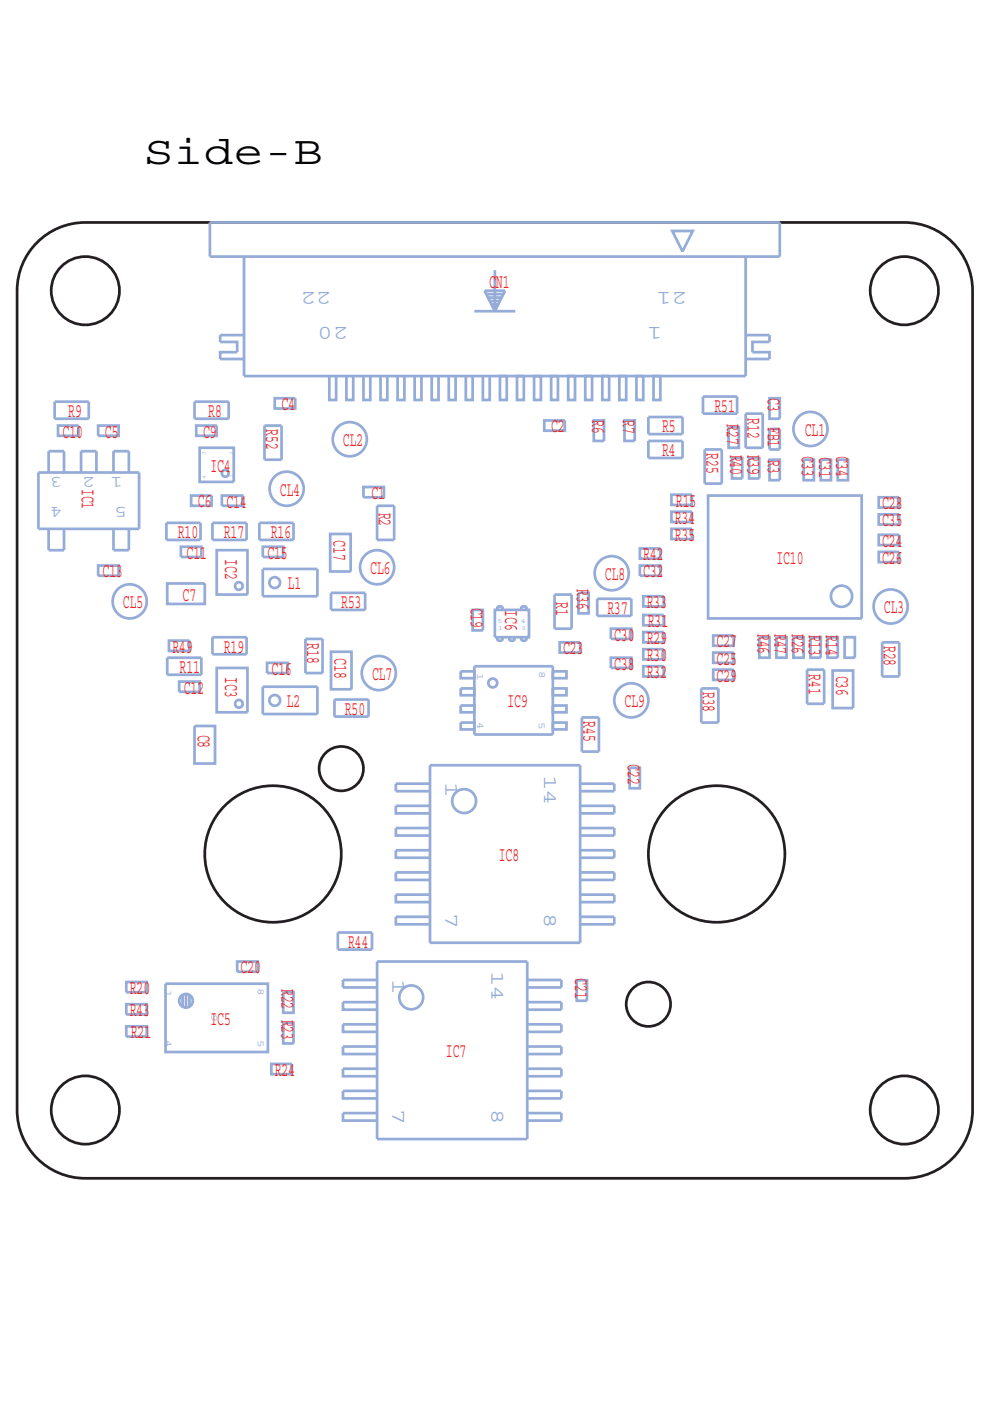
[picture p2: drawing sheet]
<svg xmlns="http://www.w3.org/2000/svg" width="210mm" height="297mm" viewBox="0 0 210 297" stroke-linecap="round" stroke-linejoin="round" font-family="sans-serif">
<g fill="none" stroke="#231f20" stroke-width=".58">
<path d="M7.9 51.4a14.4 14.4 0 0 1 10.2-4.2h173.7a14.5 14.5 0 0 1 14.5 14.4v173.7a14.5 14.5 0 0 1-14.5 14.5h-173.7a14.5 14.5 0 0 1-14.5-14.5v-173.7a14.4 14.4 0 0 1 4.3-10.2z"/>
<circle cx="18.1" cy="61.6" r="7.2"/>
<circle cx="191.8" cy="61.6" r="7.2"/>
<circle cx="72.4" cy="163" r="4.7"/>
<circle cx="57.9" cy="181.1" r="14.5"/>
<circle cx="152" cy="181.1" r="14.5"/>
<circle cx="137.5" cy="212.9" r="4.7"/>
<circle cx="18.1" cy="235.3" r="7.2"/>
<circle cx="191.8" cy="235.3" r="7.2"/>
</g>
<g fill="none" stroke="#95acd8" stroke-width=".58">
<path d="M44.5 47.2h120.9v7.2h-120.9zM51.8 54.4v25.3h106.4v-25.3M105 57.3v8.7M142.6 49h4.3l-2.1 4.3zM51.8 71h-5.1v1.5h3.6v2.2h-3.6v1.4h5.1M69.9 79.7v5.1h1.4v-5.1M73.5 79.7v5.1h1.4v-5.1M77.1 79.7v5.1h1.4v-5.1M80.7 79.7v5.1h1.5v-5.1M84.3 79.7v5.1h1.5v-5.1M87.9 79.7v5.1h1.5v-5.1M91.6 79.7v5.1h1.4v-5.1"/>
<path d="M95.2 79.7v5.1h1.4v-5.1M98.8 79.7v5.1h1.4v-5.1M100.6 66h8.7M102.4 79.7v5.1h1.5v-5.1M102.8 61.6h4.3l-2.1 4.4zM103.1 62.4h3.7M103.5 63.1h2.9M103.9 63.8h2.1M104.2 64.5h1.5M104.6 65.3h.7M106 79.7h1.5v5.1h-1.5zM109.7 79.7h1.4v5.1h-1.4z"/>
<path d="M113.3 79.7h1.4v5.1h-1.4zM116.9 79.7h1.4v5.1h-1.4zM120.5 79.7h1.5v5.1h-1.5zM124.1 79.7h1.5v5.1h-1.5zM127.8 79.7h1.4v5.1h-1.4zM131.4 79.7h1.4v5.1h-1.4zM135 79.7h1.4v5.1h-1.4zM138.6 79.7h1.5v5.1h-1.5zM158.2 71h5v1.5h-3.6v2.2h3.6v1.4h-5M11.6 85.2h7.2v3.6h-7.2zM12.3 90.2h4.4v2.2h-4.4zM20.8 90.2h4.4v2.2h-4.4z"/>
<path d="M41.3 85.2h7.2v3.6h-7.2zM41.6 90.2h4.4v2.2h-4.4zM42.3 94.9h7.3v7.3h-7.3zM56.1 90.2h3.6v7.3h-3.6zM58.3 84.4h4.3v2.2h-4.3zM115.4 89.1h4.4v2.2h-4.4zM125.9 89.1h2.2v4.4h-2.2zM132.5 89.1h2.1v4.4h-2.1zM137.5 93.5h7.3v3.6h-7.3zM137.5 88.4h7.3v3.6h-7.3zM149.1 84.1h7.2v3.6h-7.2zM149.5 95.3h3.6v7.2h-3.6z"/>
<path d="M154.5 90.6h2.2v4.3h-2.2zM155.3 97.1h2.1v4.3h-2.1zM158.2 87.7h3.6v7.2h-3.6zM158.9 97.1h2.1v4.3h-2.1zM163.2 91h2.2v4.3h-2.2zM163.2 84.4h2.2v4.4h-2.2zM163.2 97.5h2.2v4.3h-2.2zM170.5 97.5h2.1v4.3h-2.1zM174.1 97.5h2.1v4.3h-2.1zM177.7 97.5h2.2v4.3h-2.2zM8.1 100.2h21.4v11.9h-21.4zM10.3 112.1v4.5h3.3v-4.5"/>
<path d="M13.6 100.2v-4.5h-3.3v4.5M20.5 100.2v-4.5h-3.3v4.5M20.8 119.9h4.4v2.2h-4.4zM24.1 112.1v4.5h3.2v-4.5M27.3 100.2v-4.5h-3.2v4.5M35.3 110.9h7.2v3.6h-7.2zM38.4 115.9h4.3v2.2h-4.3zM40.5 105.1h4.4v2.1h-4.4zM45.1 110.9h7.2v3.6h-7.2zM46 116.6h6.5v9.5h-6.5zM47.1 105.1h4.3v2.1h-4.3zM55 110.9h7.3v3.6h-7.3z"/>
<path d="M55.7 115.9h4.4v2.2h-4.4zM70 113.2h4.4v8h-4.4zM77.1 103.3h4.3v2.1h-4.3zM80 107.2h3.6v7.3h-3.6zM135.7 119.9h4.4v2.2h-4.4zM135.7 116.3h4.4v2.2h-4.4zM142.4 104.9h4.4v2.2h-4.4zM142.4 108.5h4.4v2.2h-4.4zM142.4 112.1h4.4v2.2h-4.4zM150.2 105.1h32.6v26h-32.6zM186.4 113.4h4.3v2.2h-4.3zM186.4 117h4.3v2.2h-4.3z"/>
<path d="M186.4 105.4h4.3v2.2h-4.3zM186.4 109h4.3v2.2h-4.3zM35.5 123.7h7.9v4.3h-7.9zM35.5 139.4h7.2v3.7h-7.2zM35.8 135.8h4.4v2.2h-4.4zM45.1 135.1h7.2v3.6h-7.2zM55.7 120.6h11.6v5.8h-11.6zM64.8 135.5h3.6v7.2h-3.6zM70.2 125.7h7.2v3.6h-7.2zM70.2 138.2h4.4v7.9h-4.4zM100.2 129.3h2.2v4.4h-2.2zM105 129.3h7.2v5.8h-7.2z"/>
<path d="M105.5 135.1v.7h1.1v-.7M105.5 129.3v-.7h1.1v.7M108 135.1v.7h1.1v-.7M110.6 135.1v.7h1l.1-.7M110.6 129.3v-.7h1.1v.7M117.6 126.1h3.6v7.2h-3.6zM118.7 136.2h4.3v2.2h-4.3zM122.7 125.7h2.2v4.3h-2.2zM126.7 127h7.2v3.6h-7.2zM129.6 133.3h4.3v2.2h-4.3zM129.6 139.4h4.3v2.2h-4.3zM136.4 134h4.4v2.2h-4.4z"/>
<path d="M136.4 137.6h4.4v2.2h-4.4zM136.4 130.4h4.4v2.2h-4.4zM136.4 126.4h4.4v2.2h-4.4zM151.3 138.4h4.3v2.1h-4.3zM151.3 134.7h4.3v2.2h-4.3zM161 135.1h2.2v4.3h-2.2zM164.7 135.1h2.1v4.3h-2.1zM168.3 135.1h2.2v4.3h-2.2zM171.9 135.1h2.2v4.3h-2.2zM175.5 135.1h2.2v4.3h-2.2zM179.1 135.1h2.2v4.3h-2.2zM187.1 136.2h3.6v7.2h-3.6z"/>
<path d="M38 144.5h4.3v2.2h-4.3zM41.3 153.9h4.3v8h-4.3zM46 141.6h6.5v9.4h-6.5zM55.7 145.6h11.6v5.8h-11.6zM56.6 140.5h4.4v2.2h-4.4zM70.9 148.3h7.3v3.6h-7.3zM97.7 142.3h2.9v1.5h-2.9zM97.7 146h2.9v1.4h-2.9zM97.7 149.6h2.9v1.4h-2.9zM97.7 153.2h2.9v1.4h-2.9zM100.6 141.3h16.7v14.4h-16.7zM117.3 142.3h2.9v1.5h-2.9z"/>
<path d="M117.3 146h2.9v1.4h-2.9zM117.3 149.6h2.9v1.4h-2.9zM117.3 153.2h2.9v1.4h-2.9zM123.4 152.1h3.6v7.3h-3.6zM136.4 141.3h4.4v2.1h-4.4zM148.7 146h3.7v7.2h-3.7zM151.3 142h4.3v2.2h-4.3zM171.2 142h3.6v7.2h-3.6zM176.6 142.2h4.3v7.9h-4.3zM91.2 170.9h-7.2v1.6h7.2M91.2 175.6h-7.2v1.6h7.2M91.2 166.2h-7.2v1.5h7.2"/>
<path d="M91.2 162.2h31.8v37.7h-31.8zM123 166.2h7.3v1.5h-7.3M123 170.9h7.3v1.6h-7.3M123 175.6h7.3v1.6h-7.3M133.5 162.8h2.2v4.3h-2.2zM71.7 197.7h7.2v3.6h-7.2zM91.2 180.3h-7.2v1.6h7.2M91.2 185h-7.2v1.6h7.2M91.2 189.7h-7.2v1.6h7.2M91.2 194.4h-7.2v1.6h7.2M123 180.3h7.3v1.6h-7.3M123 185h7.3v1.6h-7.3"/>
<path d="M123 189.7h7.3v1.6h-7.3M123 194.4h7.3v1.6h-7.3M26.8 208.2h4.3v2.2h-4.3zM26.8 217.6h4.3v2.2h-4.3zM26.8 212.9h4.3v2.2h-4.3zM35.1 208.6h21.7v14.4h-21.7zM38.7 210.9v2.5M39.5 210.7v2.9M40.2 210.9v2.5M50.3 203.9h4.4v2.1h-4.4zM60.1 216.9h2.2v4.3h-2.2zM60.1 210.4h2.2v4.3h-2.2z"/>
<path d="M80 203.9h31.8v37.6h-31.8zM80 212.5h-7.3v1.6h7.3M80 217.2h-7.3v1.6h7.3M80 207.8h-7.3v1.6h7.3M111.8 207.8h7.3v1.6h-7.3M111.8 212.5h7.3v1.6h-7.3M111.8 217.2h7.3v1.6h-7.3M122.3 207.8h2.2v4.4h-2.2zM57.5 225.6h4.4v2.1h-4.4zM80 221.9h-7.3v1.6h7.3M80 226.6h-7.3v1.6h7.3M80 231.3h-7.3v1.6h7.3"/>
<path d="M80 236h-7.3v1.6h7.3M111.8 221.9h7.3v1.6h-7.3M111.8 226.6h7.3v1.6h-7.3M111.8 231.3h7.3v1.6h-7.3M111.8 236h7.3v1.6h-7.3"/>
<circle cx="74.2" cy="93.1" r="3.6"/>
<circle cx="171.9" cy="91" r="3.6"/>
<circle cx="47.8" cy="100.4" r=".72"/>
<circle cx="60.8" cy="103.6" r="3.6"/>
<circle cx="27.5" cy="127.5" r="3.6"/>
<circle cx="50.7" cy="124.2" r=".81"/>
<circle cx="58.3" cy="123.5" r="1.14"/>
<circle cx="80" cy="120.3" r="3.6"/>
<circle cx="129.7" cy="121.5" r="3.6"/>
<circle cx="178.5" cy="126.4" r="2.25"/>
<circle cx="188.9" cy="128.6" r="3.6"/>
<circle cx="50.7" cy="149.2" r=".81"/>
<circle cx="58.3" cy="148.5" r="1.14"/>
<circle cx="80.3" cy="142.7" r="3.6"/>
<circle cx="104.5" cy="144.8" r=".94"/>
<circle cx="133.9" cy="148.5" r="3.6"/>
<circle cx="98.4" cy="169.8" r="2.53"/>
<circle cx="39.5" cy="212.2" r="1.45"/>
<circle cx="87.2" cy="211.5" r="2.53"/>
</g>
<text font-size="8.5" x="30.5" y="34.9">Side-B</text>
<g font-size="4.3" fill="#95acd8">
<text x="70.2" y="62" transform="rotate(-180 70.2 62)">22</text>
<text x="145.7" y="62" transform="rotate(-180 145.7 62)">21</text>
<text x="73.8" y="69.2" transform="rotate(-180 73.8 69.2)">20</text>
<text x="140.4" y="69.2" transform="rotate(-180 140.4 69.2)">1</text>
<text x="94.5" y="165.8" transform="rotate(90 94.5 165.8)">1</text>
<text x="115.4" y="164.2" transform="rotate(90 115.4 164.2)">14</text>
<text x="94.5" y="193.6" transform="rotate(90 94.5 193.6)">7</text>
<text x="115.4" y="193.5" transform="rotate(90 115.4 193.5)">8</text>
<text x="83.2" y="207.5" transform="rotate(90 83.2 207.5)">1</text>
<text x="104.2" y="205.8" transform="rotate(90 104.2 205.8)">14</text>
<text x="83.2" y="235.2" transform="rotate(90 83.2 235.2)">7</text>
<text x="104.2" y="235.2" transform="rotate(90 104.2 235.2)">8</text>
</g>
<g font-size="4.3" fill="#ee1f23">
<text x="103.7" y="61.1">CN1</text>
<text x="14.5" y="88.4">R9</text>
<text x="44.2" y="88.4">R8</text>
<text x="59.7" y="87">C4</text>
<text x="125.6" y="89.1" transform="rotate(90 125.6 89.1)">R6</text>
<text x="132.1" y="89.1" transform="rotate(90 132.1 89.1)">R7</text>
<text x="151.5" y="87.3">R51</text>
<text x="154.2" y="89.9" transform="rotate(90 154.2 89.9)">R27</text>
<text x="158.5" y="88.7" transform="rotate(90 158.5 88.7)">R12</text>
<text x="162.9" y="84.4" transform="rotate(90 162.9 84.4)">C3</text>
<text x="13.3" y="92.8">C10</text>
<text x="22.3" y="92.8">C5</text>
<text x="43.1" y="92.8">C9</text>
<text x="56.5" y="91" transform="rotate(90 56.5 91)">R52</text>
<text x="72.7" y="94.6">CL2</text>
<text x="116.9" y="91.7">C2</text>
<text x="140.4" y="91.7">R5</text>
<text x="162.9" y="90.5" transform="rotate(90 162.9 90.5)">FB1 R3</text>
<text x="170.7" y="92.4">CL1</text>
<text x="44.6" y="100">IC4</text>
<text x="140.4" y="96.7">R4</text>
<text x="149.8" y="96" transform="rotate(90 149.8 96)">R25</text>
<text x="154.9" y="96.4" transform="rotate(90 154.9 96.4)">R40</text>
<text x="158.5" y="96.4" transform="rotate(90 158.5 96.4)">R39</text>
<text x="170.1" y="96.7" transform="rotate(90 170.1 96.7)">C33</text>
<text x="173.7" y="97" transform="rotate(90 173.7 97)">C31</text>
<text x="177.3" y="96.7" transform="rotate(90 177.3 96.7)">C34</text>
<text x="17.4" y="103.6" transform="rotate(90 17.4 103.6)">IC1</text>
<text x="42" y="107.6">C6</text>
<text x="48" y="107.6">C14</text>
<text x="59.4" y="105.1">CL4</text>
<text x="78.8" y="105.8">C1</text>
<text x="143.4" y="107.4">R15</text>
<text x="187.1" y="108">C28</text>
<text x="80.3" y="108.7" transform="rotate(90 80.3 108.7)">R2</text>
<text x="143.1" y="111">R34</text>
<text x="187.1" y="111.6">C35</text>
<text x="37.7" y="114.1">R10</text>
<text x="39.6" y="118.5">C11</text>
<text x="47.5" y="114.1">R17</text>
<text x="47.8" y="118.6" transform="rotate(90 47.8 118.6)">IC2</text>
<text x="56.7" y="118.5">C15</text>
<text x="57.4" y="114.1">R16</text>
<text x="70.8" y="114.5" transform="rotate(90 70.8 114.5)">C17</text>
<text x="136.4" y="118.8">R42</text>
<text x="143.1" y="114.7">R35</text>
<text x="164.7" y="119.5">IC10</text>
<text x="187.1" y="115.9">C24</text>
<text x="187.1" y="119.5">C26</text>
<text x="21.8" y="122.4">C13</text>
<text x="61" y="125">L1</text>
<text x="78.5" y="121.7">CL6</text>
<text x="122.3" y="125" transform="rotate(90 122.3 125)">R36</text>
<text x="128.3" y="123">CL8</text>
<text x="136.4" y="122.4">C32</text>
<text x="26.1" y="128.9">CL5</text>
<text x="38.7" y="127.3">C7</text>
<text x="72.4" y="129">R53</text>
<text x="99.9" y="128.8" transform="rotate(90 99.9 128.8)">C19</text>
<text x="107.1" y="129.4" transform="rotate(90 107.1 129.4)">IC6</text>
<text x="118" y="127.7" transform="rotate(90 118 127.7)">R1</text>
<text x="128.8" y="130.2">R37</text>
<text x="137.2" y="129">R33</text>
<text x="187.5" y="130">CL3</text>
<text x="65.1" y="136.4" transform="rotate(90 65.1 136.4)">R18</text>
<text x="130.3" y="135.8">C30 R29</text>
<text x="137.4" y="132.9">R31</text>
<text x="152" y="137.3">C27</text>
<text x="160.7" y="134.4" transform="rotate(90 160.7 134.4)">R46</text>
<text x="164.3" y="134.4" transform="rotate(90 164.3 134.4)">R47</text>
<text x="167.9" y="134.4" transform="rotate(90 167.9 134.4)">R26</text>
<text x="171.5" y="134.6" transform="rotate(90 171.5 134.6)">R13</text>
<text x="175.2" y="134.6" transform="rotate(90 175.2 134.6)">R14</text>
<text x="187.5" y="136.9" transform="rotate(90 187.5 136.9)">R28</text>
<text x="36.6" y="138.4">R49</text>
<text x="38.1" y="142.7">R11</text>
<text x="47.5" y="138.4">R19</text>
<text x="47.8" y="143.5" transform="rotate(90 47.8 143.5)">IC3</text>
<text x="57.6" y="143.1">C16</text>
<text x="70.9" y="139.5" transform="rotate(90 70.9 139.5)">C18</text>
<text x="119.4" y="138.7">C23</text>
<text x="130.3" y="142">C38</text>
<text x="137.2" y="140.2">R30</text>
<text x="137.2" y="143.8">R32</text>
<text x="152" y="140.9">C25</text>
<text x="171.5" y="142.9" transform="rotate(90 171.5 142.9)">R41</text>
<text x="177.3" y="143.2" transform="rotate(90 177.3 143.2)">C36</text>
<text x="39" y="147">C12</text>
<text x="60.8" y="149.9">L2</text>
<text x="78.9" y="144.1">CL7</text>
<text x="107.6" y="149.9">IC9</text>
<text x="132.5" y="149.9">CL9</text>
<text x="149.1" y="146.7" transform="rotate(90 149.1 146.7)">R38</text>
<text x="152" y="144.5">C29</text>
<text x="42" y="155.7" transform="rotate(90 42 155.7)">C8</text>
<text x="73.1" y="151.6">R50</text>
<text x="123.8" y="152.8" transform="rotate(90 123.8 152.8)">R45</text>
<text x="133.2" y="162.1" transform="rotate(90 133.2 162.1)">C22</text>
<text x="105.8" y="182.5">IC8</text>
<text x="73.8" y="201">R44</text>
<text x="51" y="206.4">C20</text>
<text x="59.7" y="209.7" transform="rotate(90 59.7 209.7)">R22 R23</text>
<text x="122" y="207.4" transform="rotate(90 122 207.4)">C21</text>
<text x="27.5" y="215.4">R43</text>
<text x="27.5" y="210.7">R20</text>
<text x="27.7" y="220.1">R21</text>
<text x="44.6" y="217.3">IC5</text>
<text x="94.6" y="224.1">IC7</text>
<text x="58.3" y="228.1">R24</text>
</g>
<g font-size="3.6" fill="#95acd8">
<text x="13.2" y="101.1" transform="rotate(-180 13.2 101.1)">3</text>
<text x="20.1" y="101.1" transform="rotate(-180 20.1 101.1)">2</text>
<text x="26.1" y="101.1" transform="rotate(-180 26.1 101.1)">1</text>
<text x="13.2" y="107.6" transform="rotate(-180 13.2 107.6)">4</text>
<text x="27" y="107.6" transform="rotate(-180 27 107.6)">5</text>
</g>
<g font-size="2.2" fill="#95acd8">
<text x="101.2" y="142.7" transform="rotate(90 101.2 142.7)">1</text>
<text x="114.4" y="142.3" transform="rotate(90 114.4 142.3)">8</text>
<text x="101.3" y="153.2" transform="rotate(90 101.3 153.2)">4</text>
<text x="114.3" y="153.1" transform="rotate(90 114.3 153.1)">5</text>
<text x="35.1" y="209.8" transform="rotate(90 35.1 209.8)">1</text>
<text x="54.7" y="209.6" transform="rotate(90 54.7 209.6)">8</text>
<text x="44.9" y="215" transform="rotate(90 44.9 215)">9</text>
<text x="35.1" y="220.4" transform="rotate(90 35.1 220.4)">4</text>
<text x="54.7" y="220.4" transform="rotate(90 54.7 220.4)">5</text>
</g>
<g font-size="1.4" fill="#95acd8">
<text x="105.5" y="132.1">5</text>
<text x="105.7" y="133.7">1</text>
<text x="110.5" y="132.1">4</text>
<text x="110.6" y="133.7">3</text>
</g>
<g font-size="1.1" fill="#95acd8">
<text x="43.6" y="101.5" transform="rotate(-90 43.6 101.5)">4</text>
<text x="43.6" y="96.5" transform="rotate(-90 43.6 96.5)">3</text>
<text x="45.8" y="99" transform="rotate(-90 45.8 99)">5</text>
<text x="49.4" y="101.4" transform="rotate(-90 49.4 101.4)">1</text>
<text x="49.4" y="96.5" transform="rotate(-90 49.4 96.5)">2</text>
</g>
</svg>
